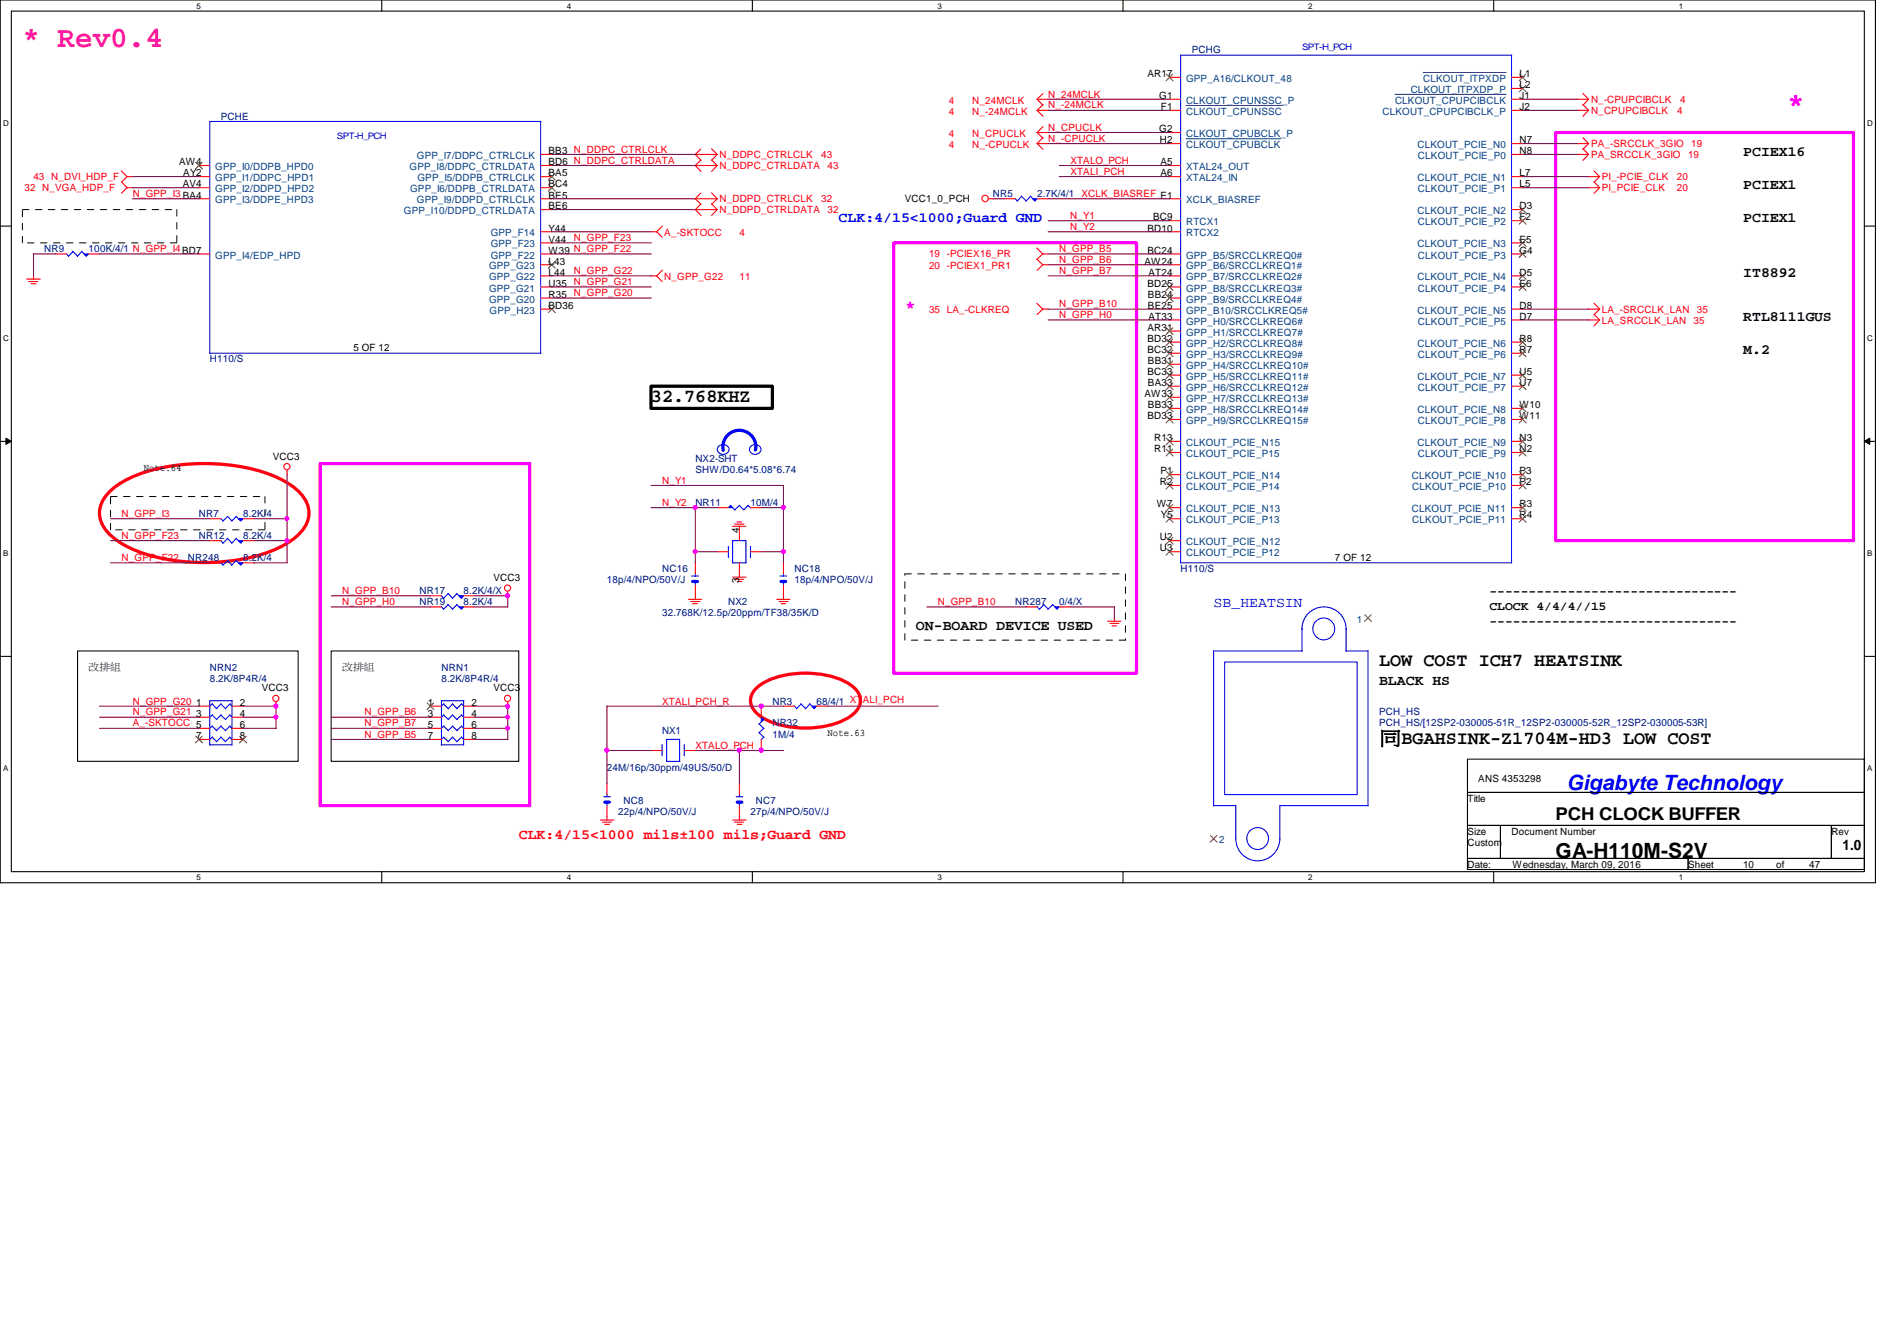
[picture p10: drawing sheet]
<svg xmlns="http://www.w3.org/2000/svg" width="297mm" height="210mm" viewBox="0 0 297 210" stroke-linecap="round" stroke-linejoin="round" font-family="sans-serif">
<path d="M0 0h293.7v138.2h-293.7zM1.8 1.7h290.1v134.7h-290.1z" fill="none" stroke="#000" stroke-width=".17"/>
<g fill="#fff">
<path d="M30.8 .2h.7v1.4h-.7z"/>
<path d="M30.8 136.7h.7v1.3h-.7z"/>
</g>
<path d="M59.8 0v1.7M59.8 136.4v1.8" fill="none" stroke="#000" stroke-width=".17"/>
<g fill="#fff">
<path d="M88.8 .2h.6v1.4h-.6z"/>
<path d="M88.8 136.7h.6v1.3h-.6z"/>
</g>
<path d="M117.8 0v1.7M117.8 136.4v1.8" fill="none" stroke="#000" stroke-width=".17"/>
<g fill="#fff">
<path d="M146.8 .2h.7v1.4h-.7z"/>
<path d="M146.8 136.7h.7v1.3h-.7z"/>
</g>
<path d="M175.8 0v1.7M175.8 136.4v1.8" fill="none" stroke="#000" stroke-width=".17"/>
<g fill="#fff">
<path d="M204.8 .2h.7v1.4h-.7z"/>
<path d="M204.8 136.7h.7v1.3h-.7z"/>
</g>
<path d="M233.9 0v1.7M233.9 136.4v1.8" fill="none" stroke="#000" stroke-width=".17"/>
<g fill="#fff">
<path d="M262.9 .2h.7v1.4h-.7z"/>
<path d="M262.9 136.7h.7v1.3h-.7z"/>
<path d="M.5 18.5h.9v1.4h-.9z"/>
<path d="M292.4 18.5h.9v1.4h-.9z"/>
<path d="M.5 52.2h.9v1.4h-.9z"/>
<path d="M292.4 52.2h.9v1.4h-.9z"/>
</g>
<path d="M0 35.4h1.8M291.9 35.4h1.8" fill="none" stroke="#000" stroke-width=".17"/>
<g fill="#fff">
<path d="M.5 85.9h.8v1.4h-.8z"/>
<path d="M292.4 85.9h.8v1.4h-.8z"/>
</g>
<path d="M0 69.1h1.8M291.9 69.1h1.8" fill="none" stroke="#000" stroke-width=".17"/>
<path d="M.9 68.6l.9 .5-.9 .5zM291.9 69.1l.9-.5v1z" fill="#000"/>
<path d="M.9 68.6l.9 .5-.9 .5zM291.9 69.1l.9-.5v1z" fill="none" stroke="#000" stroke-width=".16"/>
<g fill="#fff">
<path d="M.5 119.5h.8v1.4h-.8z"/>
<path d="M292.4 119.5h.8v1.4h-.8z"/>
</g>
<path d="M0 102.7h1.8M12.1 101.9h34.6v17.3h-34.6zM51.9 101.9h29.3v17.3h-29.3zM229.8 118.8h62.1v5.2h-62.1zM291.9 102.7h1.8M229.8 124h62.1v5.2h-62.1zM229.8 129.2h5.1v5.2h-5.1zM229.8 134.4h34.5v1.7h-34.5zM234.9 129.2h51.9v5.2h-51.9zM264.3 134.4h27.6v1.7h-27.6zM286.8 129.2h5.1v5.2h-5.1z" fill="none" stroke="#000" stroke-width=".17"/>
<path d="M101.9 60.5h19v3.4h-19z" fill="none" stroke="#000" stroke-width=".51"/>
<path d="M3.5 32.8h24.2M3.5 38v-5.2M27.7 32.8v5.2M27.7 38h-24.2M17.3 77.7h24.2M41.5 77.7v5.2M17.3 82.9v-5.2M41.5 82.9h-24.2M141.7 89.8h34.5M176.2 89.8v10.4M141.7 100.2v-10.4M176.2 100.2h-34.5" fill="none" stroke="#000" stroke-width=".16" stroke-dasharray="1 1 1 1 1 1 1 1"/>
<path d="M140 38h38v67.4h-38zM243.6 20.7h46.6v63.9h-46.6zM50.1 72.6h32.9v53.5h-32.9z" fill="none" stroke="#f0f" stroke-width=".51"/>
<path d="M17.2 76.9a16.2 16.2 0 0 1 7.5-3.6 32.4 32.4 0 0 1 17.5 .9 10.2 10.2 0 0 1 5.7 4.3 4.3 4.3 0 0 1-1.2 5.2 17.4 17.4 0 0 1-9.2 3.9 30.7 30.7 0 0 1-17.1-1.8 7.8 7.8 0 0 1-4.7-4.6 4.4 4.4 0 0 1 1.5-4.3zM118.3 107.8a11.2 11.2 0 0 1 7.8-2.4 11.3 11.3 0 0 1 7.8 2.4 2.43 2.43 0 0 1 0 3.7 11.3 11.3 0 0 1-7.8 2.5 11.1 11.1 0 0 1-7.8-2.5 2.45 2.45 0 0 1 0-3.7z" fill="none" stroke="#f00" stroke-width=".51"/>
<g fill="none" stroke="#f00" stroke-width=".17">
<path d="M162.4 15.5h1.8M162.4 15.5l.9 1M162.4 17.3h1.8M162.4 17.3l.9 .9M163.3 14.6l-.9 .9M163.3 16.4l-.9 .9M163.3 19.8l-.9 .9M183.1 15.5h1.8M183.1 17.3h1.8M183.1 12.1h1.8M236.7 15.5h1.7M236.7 17.3h1.7"/>
<path d="M236.7 12.1h1.7M236.7 13.8h1.7M247 15.5h1.7M247 17.3h1.7M247.9 16.4l.8 .9M247.9 14.6l.8 .9M248.7 17.3l-.8 .9M248.7 15.5l-.8 1M19 28.4l.9 1M19 26.8l.9 .8M19.9 27.6h.9M19.9 29.4h.9"/>
<path d="M19.9 29.3l-.9 .9M19.9 27.6l-.9 .9M101.9 36.3h1M102.8 36.2l.9 .9M103.7 35.4l-.9 .9M109.7 30.2l-.9 1M109.7 32l-.9 .9M109.7 23.3l-.9 .9M109.7 25.1l-.9 .9M111.4 30.2l.9 .9M111.4 31.9l.9 .9M111.4 23.3l.9 .9"/>
<path d="M111.4 25l.9 .9M112.3 24.2h-3.4l.9 .9M112.3 31.1h-3.4l.9 .9M112.3 31.1l-.9 .9M112.3 32.8h-3.4l.9 .9M112.3 32.8l-.9 .9M112.3 24.2l-.9 .9M112.3 25.9h-3.4l.9 .9M112.3 25.9l-.9 .9M154.8 31.1h.7M162.3 38.8l1 1M162.4 22.5h1.8"/>
<path d="M162.4 22.5l.9 .9M162.4 20.7h1.8M162.4 20.7l.9 .9M163.2 39.8h.9M163.3 39.7l-.9 .9M163.3 21.5l-.9 1M183.1 22.5h1.8M183.1 36.3h1.8M183.1 39.8h1.8M183.1 20.7h1.8M183.1 27.6h1.8M183.1 31.1h1.8"/>
<path d="M183.1 25.9h1.8M183.1 34.5h1.8M236.7 22.5h1.7M236.7 24.2h1.7M236.7 39.8h1.7M236.7 27.6h1.7M236.7 29.4h1.7M236.7 32.8h1.7M236.7 34.5h1.7M236.7 38h1.7M247 22.5h1.7M247 24.2h1.7"/>
<path d="M247.9 21.5l.8 1M247.9 23.3l.8 .9M248.7 27.6h1.8M248.7 29.4h1.8M248.7 22.5l-.8 .9M248.7 24.2l-.8 .9M249.6 26.8l.9 .8M249.6 28.4l.9 1M250.5 27.6l-.9 .9M250.5 29.4l-.9 .9M4.2 43.7h2.1M4.5 44.1h1.4"/>
<path d="M4.9 44.4h.7M5.2 43.2v.5M101.9 43.2h1M102.8 43.1l.9 1M103.7 42.3l-.9 .9M162.3 47.5l1 .9M162.3 40.6l1 .8M163.2 48.4h.9M163.2 41.4h.9M163.3 48.3l-.9 .9M163.3 41.4l-.9 .9M183.1 50.1h1.8"/>
<path d="M183.1 48.4h1.8M183.1 41.4h1.8M183.1 43.2h1.8M183.1 44.9h1.8M183.1 46.7h1.8M183.1 51.8h1.8M183.1 53.6h1.8M183.1 55.3h1.8M183.1 57h1.8M183.1 58.7h1.8M236.7 50.1h1.7M236.7 48.4h1.7"/>
<path d="M236.7 43.2h1.7M236.7 44.9h1.7M236.7 53.6h1.7M236.7 55.3h1.7M236.7 58.7h1.7M248.7 50.1h1.8M248.7 48.4h1.8M249.6 49.2l.9 .9M249.6 47.5l.9 .9M250.5 50.1l-.9 .9M250.5 48.4l-.9 .9M45 73.6v.7"/>
<path d="M183.1 60.5h1.8M183.1 62.2h1.8M183.1 63.9h1.8M183.1 65.7h1.8M183.1 69.1h1.8M183.1 70.8h1.8M183.1 74.3h1.8M183.1 76h1.8M183.1 79.5h1.8M236.7 60.5h1.7M236.7 63.9h1.7M236.7 65.7h1.7"/>
<path d="M236.7 69.1h1.7M236.7 70.8h1.7M236.7 74.3h1.7M236.7 76h1.7M236.7 79.5h1.7M79.5 92.6v.7M107.8 93.8h2.1M108.2 94.1h1.4M108.5 94.5h.7M108.9 93.3v.6M114.7 82.4h2.1M114.7 90.3h2.1"/>
<path d="M115 90.7h1.5M115.1 82h1.4M115.4 81.7h.7M115.4 91h.8M115.8 82.3v.6M115.8 89.8v.6M121.6 93.8h2.1M122 94.1h1.4M122.3 94.5h.7M122.7 93.3v.6M173.4 97.2h2.1M173.8 97.6h1.4"/>
<path d="M174.1 98h.7M174.5 96.7v.6M183.1 81.2h1.8M183.1 84.6h1.8M183.1 86.4h1.8M236.7 81.2h1.7M43.2 109.9v.7M79.5 109.9v.7M94 128.4h2.1M94.3 128.7h1.5M94.7 129h.7M95 127.8v.6"/>
<path d="M114.7 128.4h2.1M115 128.7h1.5M115.4 129h.8M115.8 122.6v1.8M115.8 126.1v2.3"/>
<circle cx="154.3" cy="31.1" r=".51"/>
<circle cx="44.9" cy="73" r=".49"/>
<circle cx="79.5" cy="92" r=".49"/>
<circle cx="43.2" cy="109.3" r=".49"/>
<circle cx="79.5" cy="109.3" r=".49"/>
</g>
<path d="M236.7 8.6v79.5M236.7 8.6h-51.8v79.5M184.9 88.1h51.8" fill="none" stroke="#00f" stroke-width=".16"/>
<path d="M185.7 16.5h15.1M218.4 14.8h17.4M222.8 11.3h13M185.7 21.7h14.8" fill="none" stroke="#004080" stroke-width=".16"/>
<g fill="none" stroke="#804000" stroke-width=".16">
<path d="M182.6 11.6l1.1 1.1M183.6 11.6l-1 1.1M237.9 11.6l1.1 1.1M237.9 13.3l1.1 1.1M238.9 11.6l-1 1.1M238.9 13.3l-1 1.1M237.9 32.3l1.1 1.1M237.9 34l1.1 1.1M237.9 37.5l1.1 1.1M237.9 39.2l1.1 1.1M238.9 32.3l-1 1.1M238.9 34l-1 1.1"/>
<path d="M238.9 37.5l-1 1.1M238.9 39.2l-1 1.1M182.6 44.4l1.1 1.1M182.6 46.1l1.1 1.1M182.6 51.3l1.1 1.1M182.6 53l1.1 1.1M182.6 54.8l1.1 1M182.6 56.5l1.1 1.1M182.6 58.2l1.1 1.1M182.6 59.9l1.1 1.1M183.6 44.4l-1 1.1M183.6 46.1l-1 1.1"/>
<path d="M183.6 51.3l-1 1.1M183.6 53l-1 1.1M183.6 54.8l-1 1M183.6 56.5l-1 1.1M183.6 58.2l-1 1.1M183.6 59.9l-1 1.1M237.9 42.7l1.1 1M237.9 44.4l1.1 1.1M237.9 53l1.1 1.1M237.9 54.8l1.1 1M237.9 58.2l1.1 1.1M237.9 59.9l1.1 1.1"/>
<path d="M238.9 42.7l-1 1M238.9 44.4l-1 1.1M238.9 53l-1 1.1M238.9 54.8l-1 1M238.9 58.2l-1 1.1M238.9 59.9l-1 1.1M182.6 61.7l1.1 1M182.6 63.4l1.1 1.1M182.6 65.2l1.1 1M182.6 68.6l1.1 1M182.6 70.3l1.1 1.1M182.6 73.8l1.1 1"/>
<path d="M182.6 75.5l1.1 1M182.6 79l1.1 1M183.6 61.7l-1 1M183.6 63.4l-1 1.1M183.6 65.2l-1 1M183.6 68.6l-1 1M183.6 70.3l-1 1.1M183.6 73.8l-1 1M183.6 75.5l-1 1M183.6 79l-1 1M237.9 63.4l1.1 1.1M237.9 65.2l1.1 1"/>
<path d="M237.9 68.6l1.1 1M237.9 70.3l1.1 1.1M237.9 73.8l1.1 1M237.9 75.5l1.1 1M237.9 79l1.1 1M238.9 63.4l-1 1.1M238.9 65.2l-1 1M238.9 68.6l-1 1M238.9 70.3l-1 1.1M238.9 73.8l-1 1M238.9 75.5l-1 1M238.9 79l-1 1"/>
<path d="M182.6 80.7l1.1 1M182.6 84.1l1.1 1.1M182.6 85.9l1.1 1M183.6 80.7l-1 1M183.6 84.1l-1 1.1M183.6 85.9l-1 1M237.9 80.7l1.1 1M238.9 80.7l-1 1"/>
</g>
<path d="M118.9 113.3l.7 .7M118.9 114.7l.7 .7M119.6 114l-.8 .7M119.6 115.4l-.4 .4M115.3 124.7h1M115.8 124.3v.4M115.8 125.5v.6" fill="none" stroke="#00f" stroke-width=".17"/>
<path d="M115.4 125.6h.8" fill="none" stroke="#00f" stroke-width=".51"/>
<path d="M119.2 112.3l.4 .3-.4 .4z" fill-rule="evenodd" fill="#00f"/>
<path d="M34.5 81.2l.4 .3M35.6 80.8l.7 .7M35.6 80.9l-.7 .7M37 80.9l-.7 .7M119.2 112.3l.4 .3-.4 .4zM119.6 112.6l-.8 .8" fill="none" stroke="#00f" stroke-width=".17"/>
<path d="M119.2 110.5v1.8M119.2 115.7v1.8" fill="none" stroke="#f00" stroke-width=".17"/>
<path d="M37.3 81.2h.8l-.4 .3z" fill-rule="evenodd" fill="#00f"/>
<g fill="none" stroke="#00f" stroke-width=".17">
<path d="M112.6 69.8a.91 .91 0 0 1 1-.1 .91 .91 0 0 1 .5 .9 .91 .91 0 0 1-1.1 .5 .91 .91 0 0 1-.6-1zM117.6 69.8a.89 .89 0 0 1 1-.1 .89 .89 0 0 1 .5 .9 .89 .89 0 0 1-1.1 .5 .89 .89 0 0 1-.6-1zM37 80.8l.7 .7M37.3 81.2h.8l-.4 .3zM69.1 95l.4 .3M70.1 94.6l.8 .7M70.2 94.7l-.8 .7M71.5 94.7l-.7 .7M114 85.5v1.8M114.7 84.6h2.1M114.7 84.6v3.5M114.7 88.1h2.1"/>
<path d="M116.8 84.6v3.5M117.5 85.5v1.8M32.8 116.6h3.5M33.2 110.2l.7 .8M33.2 111.9l.7 .7M33.2 113.7l.7 .7M33.2 115.4l.7 .7M33.3 110.2l-.5 .3M33.3 111.9l-.5 .4M33.3 113.6l-.5 .4M33.3 115.4l-.5 .3M34.6 110.2l.7 .8"/>
<path d="M34.6 111.9l.7 .7M34.6 113.7l.7 .7M34.6 115.4l.7 .7M34.6 110.2l-.7 .7M34.6 111.9l-.7 .7M34.6 113.6l-.7 .7M34.6 115.4l-.7 .7M36 110.2l.4 .4M36 111.9l.4 .4M36 113.7l.4 .3M36 115.4l.4 .4M36 110.2l-.7 .7"/>
<path d="M36 111.9l-.7 .7M36 113.6l-.7 .7M36 115.4l-.7 .7M36.3 109.7v6.9M36.4 109.7h-3.6v6.9"/>
</g>
<g fill="none" stroke="#f00" stroke-width=".17">
<path d="M32.8 81.2h1.8M38.1 81.2h1.7M112.3 86.4h1.7M115.8 82.9v1.7M115.8 88.1v1.7M117.5 86.4h1.7M31.2 110.5h1.6M31.2 112.3h1.6M31.2 114h1.6M31.2 115.7h1.6M36.3 110.5h1.8M36.3 112.3h1.8"/>
<path d="M36.3 114h1.8M36.3 115.7h1.8"/>
</g>
<path d="M118.3 70.4a2.58 2.58 0 0 0-2.6-3 2.58 2.58 0 0 0-2.5 3.1" fill="none" stroke="#00f" stroke-width=".51"/>
<path d="M30.6 115.2l1.1 1.1M31.7 115.2l-1.1 1.1M37.5 115.2l1.1 1.1M38.6 115.2l-1.1 1.1" fill="none" stroke="#804000" stroke-width=".16"/>
<path d="M71.9 95h.7l-.3 .3z" fill-rule="evenodd" fill="#00f"/>
<path d="M69.1 93.2l.4 .4M70.1 92.9l.8 .7M70.2 92.9l-.8 .8M71.5 94.6l.8 .7M71.5 92.9l-.7 .8M71.9 95h.7l-.3 .3z" fill="none" stroke="#00f" stroke-width=".17"/>
<path d="M67.4 95h1.7M72.6 95h1.7" fill="none" stroke="#f00" stroke-width=".17"/>
<path d="M71.9 93.3h.7l-.3 .3z" fill-rule="evenodd" fill="#00f"/>
<path d="M71.5 92.9l.8 .7M71.9 93.3h.7l-.3 .3zM162.3 95l.5 .3M163.4 94.6l.7 .7M163.4 94.7l-.7 .7M164.8 94.7l-.7 .7M103.7 116.5v1.8M104.3 115.7h2.1M104.4 115.7v3.5M104.4 119.2h2.1M106.4 115.7v3.5M107.1 116.5v1.8" fill="none" stroke="#00f" stroke-width=".17"/>
<g fill="none" stroke="#f00" stroke-width=".17">
<path d="M31.2 25.9h1.6M31.2 27.6h1.6M31.2 29.4h1.6M31.2 31.1h1.6M31.2 39.8h1.6M84.7 25.9h1.7M84.7 27.6h1.7M84.7 29.4h1.7M84.7 31.1h1.7M84.7 39.8h1.7M84.7 24.2h1.7M84.7 32.8h1.7"/>
<path d="M84.7 36.3h1.7M84.7 38h1.7M84.7 41.4h1.7M84.7 43.2h1.7M84.7 44.9h1.7M84.7 46.7h1.7M84.7 48.4h1.7M67.4 93.3h1.7M72.6 93.3h1.7M101.9 117.5h1.8M107.1 117.5h1.8"/>
</g>
<path d="M84.7 19v36.3M84.7 19h-51.9v36.3M32.8 55.3h51.9" fill="none" stroke="#00f" stroke-width=".16"/>
<path d="M30.6 25.4l1.1 1.1M31.7 25.4l-1.1 1.1M85.9 27.1l1 1.1M85.9 28.9l1 1M86.9 27.1l-1.1 1.1M86.9 28.9l-1.1 1M85.9 40.9l1 1.1M85.9 47.9l1 1M86.9 40.9l-1.1 1.1M86.9 47.9l-1.1 1" fill="none" stroke="#804000" stroke-width=".16"/>
<path d="M165.2 95h.7l-.4 .3z" fill-rule="evenodd" fill="#00f"/>
<g fill="none" stroke="#00f" stroke-width=".17">
<path d="M10.4 39.7l.3 .4M11.4 39.3l.7 .8M11.4 39.4l-.7 .7M12.8 39.4l-.7 .7M164.8 94.6l.7 .7M165.2 95h.7l-.4 .3zM191.8 103.6h20.7v20.8h-20.7zM203.9 101.9v-3.4a3.5 3.5 0 0 1 3.4-3.5 3.5 3.5 0 0 1 3.5 3.5v3.4M203.9 101.9h-13.9v24.3M210.7 101.9h3.5M214.2 101.9v24.2M190 126.1h3.5"/>
<path d="M193.5 131.3a3.5 3.5 0 0 0 3.5 3.4 3.5 3.5 0 0 0 3.4-3.4M193.5 126.1v5.2M214.2 126.1h-13.8v5.2"/>
<circle cx="207.3" cy="98.4" r="1.72"/>
<circle cx="196.9" cy="131.2" r="1.71"/>
</g>
<path d="M160.7 95h1.7M165.9 95h1.7M214.2 96.7h.1M190 131.3h.1" fill="none" stroke="#f00" stroke-width=".17"/>
<path d="M213.7 96.2l1.1 1.1M214.7 96.2l-1 1.1M189.5 130.8l1.1 1M190.5 130.8l-1 1" fill="none" stroke="#804000" stroke-width=".16"/>
<path d="M13.2 39.8h.7l-.4 .3z" fill-rule="evenodd" fill="#00f"/>
<path d="M12.8 39.3l.7 .8M13.2 39.8h.7l-.4 .3zM34.5 84.6l.4 .4M35.6 84.2l.7 .8M35.6 84.3l-.7 .7M37 84.3l-.7 .7" fill="none" stroke="#00f" stroke-width=".17"/>
<path d="M8.7 39.8h1.7M13.9 39.8h1.7" fill="none" stroke="#f00" stroke-width=".17"/>
<path d="M37.3 84.6h.8l-.4 .4z" fill-rule="evenodd" fill="#00f"/>
<path d="M37 84.2l.7 .8M37.3 84.6h.8l-.4 .4zM122.1 90.2h1.1M122.7 89.8v.4M122.7 91v.6M124.4 110.5l.4 .4M125.4 110.2l.7 .7M125.4 110.2l-.7 .8M126.8 110.2l-.7 .8M94.5 124.7h1.1M95 124.3v.4M95 125.5v.6" fill="none" stroke="#00f" stroke-width=".17"/>
<path d="M32.8 84.6h1.8M38.1 84.6h1.7M122.7 88.1v1.7M122.7 91.6v1.7M95 122.6v1.8M95 126.1v1.7" fill="none" stroke="#f00" stroke-width=".17"/>
<path d="M122.3 91h.7M94.7 125.6h.7" fill="none" stroke="#00f" stroke-width=".51"/>
<path d="M127.2 110.5h.6l-.3 .4z" fill-rule="evenodd" fill="#00f"/>
<path d="M115.8 79.1l.7 .7M115.8 79.1l-.7 .7M117.1 79.1l.5 .4M117.2 79.1l-.7 .7M126.8 110.2l.7 .7M127.2 110.5h.6l-.3 .4z" fill="none" stroke="#00f" stroke-width=".17"/>
<path d="M122.7 110.5h1.7M127.8 110.5h1.8" fill="none" stroke="#f00" stroke-width=".17"/>
<path d="M114 79.5l.4-.4 .3 .4z" fill-rule="evenodd" fill="#00f"/>
<g fill="none" stroke="#00f" stroke-width=".17">
<path d="M158.9 31.1l.4 .4M159.9 30.7l.8 .8M160 30.7l-.7 .8M161.4 30.7l-.7 .8M114 79.5l.4-.4 .3 .4zM114.4 79.1l.7 .7M108.3 90.2h1.1M108.9 89.8v.4M108.9 91v.6M69.1 116.6h3.5M69.5 110.2l.7 .8M69.5 111.9l.7 .7"/>
<path d="M69.5 113.7l.7 .7M69.5 115.4l.7 .7M69.5 110.2l-.4 .3M69.5 111.9l-.4 .4M69.5 113.6l-.4 .4M69.5 115.4l-.4 .3M70.9 110.2l.7 .8M70.9 111.9l.7 .7M70.9 113.7l.7 .7M70.9 115.4l.7 .7M70.9 110.2l-.7 .7M70.9 111.9l-.7 .7"/>
<path d="M70.9 113.6l-.7 .7M70.9 115.4l-.7 .7M72.3 110.2l.3 .4M72.3 111.9l.3 .4M72.3 113.7l.3 .3M72.3 115.4l.3 .4M72.3 110.2l-.8 .7M72.3 111.9l-.8 .7M72.3 113.6l-.8 .7M72.3 115.4l-.8 .7M72.6 109.7v6.9M72.6 109.7h-3.5v6.9"/>
</g>
<path d="M112.3 79.5h1.7M117.5 79.5h1.7M108.9 88.1v1.7M108.9 91.6v1.7M67.4 110.5h1.7M67.4 112.3h1.7M67.4 114h1.7M67.4 115.7h1.7M72.6 110.5h1.7M72.6 112.3h1.7M72.6 114h1.7M72.6 115.7h1.7" fill="none" stroke="#f00" stroke-width=".17"/>
<path d="M108.5 91h.7" fill="none" stroke="#00f" stroke-width=".51"/>
<path d="M66.9 110l1 1.1M67.9 110l-1.1 1.1" fill="none" stroke="#804000" stroke-width=".16"/>
<path d="M161.7 31.1h.7l-.4 .4z" fill-rule="evenodd" fill="#00f"/>
<path d="M161.3 30.7l.7 .8M161.7 31.1h.7l-.4 .4zM34.5 88.1l.4 .3M35.6 87.7l.7 .7M35.6 87.8l-.7 .7M37 87.8l-.7 .7" fill="none" stroke="#00f" stroke-width=".17"/>
<path d="M157.2 31.1h1.8M162.4 31.1h1.7" fill="none" stroke="#f00" stroke-width=".17"/>
<path d="M37.3 88.1h.8l-.4 .3z" fill-rule="evenodd" fill="#00f"/>
<path d="M37 87.7l.7 .7M37.3 88.1h.8l-.4 .3z" fill="none" stroke="#00f" stroke-width=".17"/>
<path d="M32.8 88.1h1.8M38.1 88.1h1.7" fill="none" stroke="#f00" stroke-width=".17"/>
<g fill="none" stroke="#800040" stroke-width=".17">
<path d="M164.1 15.5h19M164.1 17.3h19M238.4 15.5h8.7M238.4 17.3h8.7M5.2 39.8h3.5M5.2 39.8v3.4M15.6 39.8h15.6M20.7 31.1h10.5M20.7 29.4h10.5M20.8 27.6h10.4M86.4 31.1h22.5M86.4 32.8h22.5"/>
<path d="M86.4 25.9h22.5M86.4 24.2h22.5M86.4 39.8h15.6M86.4 36.3h15.6M86.4 38h15.6M155.5 31.1h1.8M164.1 22.5h19M164.1 20.7h19M164.1 31.1h19.1M164.1 39.8h19.1M164.1 34.5h19.1M164.1 36.3h19.1"/>
<path d="M165.9 27.6h17.3M165.9 25.9h17.3M238.4 27.6h10.4M238.4 24.2h8.7M238.4 22.5h8.7M238.4 29.4h10.4M86.4 43.2h15.6M86.4 46.7h15.6M86.4 44.9h15.6M164.1 50.1h19.1M164.1 48.4h19.1M164.1 41.4h19.1"/>
<path d="M164.1 43.2h19.1M238.4 50.1h10.4M238.4 48.4h10.4M45 74.3v13.8h-5.3M101.9 76h20.8M101.9 79.5h10.4M108.9 79.5v8.6M119.2 79.5h3.5M122.7 76v12.1M17.3 81.2h15.6M17.3 84.6h15.6M17.3 88.1h15.6"/>
<path d="M39.8 81.2h5.2M39.8 84.6h5.2M51.9 93.3h15.5M51.9 95h15.5M74.3 93.3h5.2M74.3 95h5.2M79.5 93.3v1.7M108.9 86.4h3.4M119.2 86.4h3.5M145.1 95h15.6M167.6 95h6.9M174.5 95v1.8"/>
<path d="M15.6 110.5h15.6M15.6 112.3h15.6M15.6 114h15.6M38.1 110.5h5.2M38.1 112.3h5.2M38.1 114h5.2M43.2 110.5v3.5M51.9 112.3h15.5M51.9 114h15.5M51.9 115.7h15.5M74.3 110.5h5.2M74.3 112.3h5.2"/>
<path d="M74.3 114h5.2M74.3 115.7h5.2M79.5 110.5v5.3M95 117.5h7M108.9 117.5h13.8M115.8 117.5v5.2M122.7 110.5h-27.7v12.2M129.6 110.5h17.3"/>
</g>
<circle cx="108.8" cy="79.4" r=".33" fill="#f0f"/>
<circle cx="108.8" cy="79.4" r=".33" fill="none" stroke="#f0f" stroke-width=".17"/>
<circle cx="108.8" cy="86.3" r=".33" fill="#f0f"/>
<circle cx="108.8" cy="86.3" r=".33" fill="none" stroke="#f0f" stroke-width=".17"/>
<circle cx="122.7" cy="79.4" r=".32" fill="#f0f"/>
<circle cx="122.7" cy="79.4" r=".32" fill="none" stroke="#f0f" stroke-width=".17"/>
<circle cx="44.9" cy="84.6" r=".33" fill="#f0f"/>
<circle cx="44.9" cy="84.6" r=".33" fill="none" stroke="#f0f" stroke-width=".17"/>
<circle cx="79.5" cy="93.3" r=".33" fill="#f0f"/>
<circle cx="79.5" cy="93.3" r=".33" fill="none" stroke="#f0f" stroke-width=".17"/>
<circle cx="122.7" cy="86.3" r=".32" fill="#f0f"/>
<circle cx="122.7" cy="86.3" r=".32" fill="none" stroke="#f0f" stroke-width=".17"/>
<circle cx="43.2" cy="110.5" r=".33" fill="#f0f"/>
<circle cx="43.2" cy="110.5" r=".33" fill="none" stroke="#f0f" stroke-width=".17"/>
<circle cx="43.2" cy="112.2" r=".32" fill="#f0f"/>
<circle cx="43.2" cy="112.2" r=".32" fill="none" stroke="#f0f" stroke-width=".17"/>
<circle cx="79.5" cy="114" r=".32" fill="#f0f"/>
<circle cx="79.5" cy="114" r=".32" fill="none" stroke="#f0f" stroke-width=".17"/>
<circle cx="79.5" cy="110.5" r=".33" fill="#f0f"/>
<circle cx="79.5" cy="110.5" r=".33" fill="none" stroke="#f0f" stroke-width=".17"/>
<circle cx="79.5" cy="112.2" r=".32" fill="#f0f"/>
<circle cx="79.5" cy="112.2" r=".32" fill="none" stroke="#f0f" stroke-width=".17"/>
<circle cx="44.9" cy="81.2" r=".32" fill="#f0f"/>
<circle cx="44.9" cy="81.2" r=".32" fill="none" stroke="#f0f" stroke-width=".17"/>
<circle cx="115.7" cy="117.4" r=".33" fill="#f0f"/>
<circle cx="115.7" cy="117.4" r=".33" fill="none" stroke="#f0f" stroke-width=".17"/>
<circle cx="95" cy="117.4" r=".33" fill="#f0f"/>
<circle cx="95" cy="117.4" r=".33" fill="none" stroke="#f0f" stroke-width=".17"/>
<circle cx="119.2" cy="117.4" r=".34" fill="#f0f"/>
<circle cx="119.2" cy="117.4" r=".34" fill="none" stroke="#f0f" stroke-width=".17"/>
<circle cx="119.2" cy="110.5" r=".34" fill="#f0f"/>
<circle cx="119.2" cy="110.5" r=".34" fill="none" stroke="#f0f" stroke-width=".17"/>
<text font-size="4.7" fill="#ff0080" x="3.5" y="7.3">* Rev0.4</text>
<text font-size="4.7" fill="#f0f" x="279.9" y="17.7">*</text>
<text font-size="3.3" fill="#00f" x="245.3" y="123.6">Gigabyte Technology</text>
<text font-size="3.3" x="243.6" y="134.4">GA-H110M-S2V</text>
<text font-size="2.9" fill="#f0f" x="141.7" y="49.1">*</text>
<g font-size="2.9">
<text x="101.9" y="62.9">32.768KHZ</text>
<text x="215.9" y="104.3">LOW COST ICH7 HEATSINK</text>
<text x="216" y="116.5">同BGAHSINK-Z1704M-HD3 LOW COST</text>
</g>
<text font-size="2.8" x="243.6" y="128.3">PCH CLOCK BUFFER</text>
<g font-size="2.2">
<text x="273" y="24.3">PCIEX16</text>
<text x="273" y="29.5">PCIEX1</text>
<text x="273" y="34.7">PCIEX1</text>
<text x="273" y="43.3">IT8892</text>
<text x="273" y="50.2">RTL8111GUS</text>
<text x="273" y="55.4">M.2</text>
<text x="143.4" y="98.6">ON-BOARD DEVICE USED</text>
<text x="215.9" y="107.2">BLACK HS</text>
<text x="288.5" y="133">1.0</text>
</g>
<g font-size="2.2" fill="#00f">
<text x="131.3" y="34.7">CLK:4/15&lt;1000;Guard GND</text>
<text x="190" y="95.1">SB_HEATSIN</text>
</g>
<text font-size="2.2" fill="#f00" x="81.2" y="131.4">CLK:4/15&lt;1000 mils±100 mils;Guard GND</text>
<g font-size="1.9">
<text x="233.2" y="95.5">CLOCK 4/4/4//15</text>
<text x="233.2" y="93.2">--------------------------------</text>
<text x="233.2" y="97.8">--------------------------------</text>
</g>
<g font-size="1.6" fill="#000080">
<text x="186.6" y="8.3">PCHG</text>
<text x="34.6" y="18.7">PCHE</text>
<text x="155.5" y="30.8">NR5</text>
<text x="162.4" y="30.8">2.7K/4/1 XCLK_BIASREF E1</text>
<text x="6.9" y="39.5">NR9</text>
<text x="13.9" y="39.5">100K/4/1 N_GPP_I4BD7</text>
<text x="32.8" y="56.7">H110/S</text>
<text x="108.9" y="72.3">NX2-SHT</text>
<text x="108.9" y="74">SHW/D0.64*5.08*6.74</text>
<text x="31.2" y="80.9">NR7</text>
<text x="38.1" y="80.9">8.2K/4</text>
<text x="108.9" y="79.2">NR11</text>
<text x="117.5" y="79.2">10M/4</text>
<text x="29.4" y="87.8">NR248</text>
<text x="31.2" y="84.4">NR12</text>
<text x="38.1" y="87.8">8.2K/4</text>
<text x="38.1" y="84.4">8.2K/4</text>
<text x="103.7" y="89.5">NC16</text>
<text x="124.4" y="89.5">NC18</text>
<text x="184.9" y="89.5">H110/S</text>
<text x="65.7" y="94.7">NR19</text>
<text x="65.7" y="93">NR17</text>
<text x="72.6" y="94.7">8.2K/4</text>
<text x="72.6" y="93">8.2K/4/X</text>
<text x="95" y="91.3">18p/4/NPO/50V/J</text>
<text x="114" y="94.7">NX2</text>
<text x="124.4" y="91.3">18p/4/NPO/50V/J</text>
<text x="159" y="94.7">NR287</text>
<text x="165.9" y="94.7">0/4/X</text>
<text x="103.7" y="96.4">32.768K/12.5p/20ppm/TF38/35K/D</text>
<text x="32.8" y="106.8">8.2K/8P4R/4</text>
<text x="32.8" y="105.1">NRN2</text>
<text x="69.1" y="105.1">NRN1</text>
<text x="69.1" y="106.8">8.2K/8P4R/4</text>
<text x="120.9" y="113.7">NR32</text>
<text x="120.9" y="110.3">NR3</text>
<text x="127.8" y="110.3">68/4/1 XTALI_PCH</text>
<text x="215.9" y="113.7">PCH_HS/[12SP2-030005-51R_12SP2-030005-52R_12SP2-030005-53R]</text>
<text x="215.9" y="112">PCH_HS</text>
<text x="103.7" y="114.9">NX1</text>
<text x="120.9" y="115.4">1M/4</text>
<text x="95" y="120.6">24M/16p/30ppm/49US/50/D</text>
<text x="97.6" y="125.8">NC8</text>
<text x="118.4" y="125.8">NC7</text>
<text x="96.8" y="127.6">22p/4/NPO/50V/J</text>
<text x="117.5" y="127.6">27p/4/NPO/50V/J</text>
</g>
<g font-size="1.6" fill="#f00">
<text x="148.6" y="16.3">4</text>
<text x="152.2" y="16.3">N_24MCLK</text>
<text x="164.1" y="15.3">N_24MCLK</text>
<text x="164.1" y="17">N_-24MCLK</text>
<text x="249.1" y="17.9">N_CPUPCIBCLK</text>
<text x="249.1" y="16.1">N_-CPUPCIBCLK</text>
<text x="262.6" y="17.9">4</text>
<text x="263.1" y="16.1">4</text>
<text x="148.6" y="18">4</text>
<text x="148.6" y="23.2">4</text>
<text x="148.6" y="21.5">4</text>
<text x="152.2" y="18">N_-24MCLK</text>
<text x="152.2" y="23.2">N_-CPUCLK</text>
<text x="152.2" y="21.5">N_CPUCLK</text>
<text x="164.1" y="22.2">N_-CPUCLK</text>
<text x="164.1" y="20.4">N_CPUCLK</text>
<text x="249.1" y="23">PA_-SRCCLK_3GIO</text>
<text x="264.8" y="23">19</text>
<text x="3.8" y="29.9">32 N_VGA_HDP_F</text>
<text x="5.2" y="28.2">43 N_DVI_HDP_F</text>
<text x="112.6" y="24.8">N_DDPC_CTRLCLK</text>
<text x="112.6" y="26.5">N_DDPC_CTRLDATA</text>
<text x="128.6" y="24.8">43</text>
<text x="129.6" y="26.5">43</text>
<text x="167.6" y="27.3">XTALI_PCH</text>
<text x="167.6" y="25.6">XTALO_PCH</text>
<text x="249.1" y="24.8">PA_SRCCLK_3GIO</text>
<text x="250.8" y="28.2">PI_-PCIE_CLK</text>
<text x="250.8" y="29.9">PI_PCIE_CLK</text>
<text x="262.6" y="28.2">20</text>
<text x="262.6" y="29.9">20</text>
<text x="264.3" y="24.8">19</text>
<text x="20.8" y="30.8">N_GPP_I3 BA4</text>
<text x="112.6" y="31.7">N_DDPD_CTRLCLK</text>
<text x="112.6" y="33.4">N_DDPD_CTRLDATA</text>
<text x="128.6" y="31.7">32</text>
<text x="129.6" y="33.4">32</text>
<text x="167.6" y="34.2">N_Y1</text>
<text x="167.6" y="36">N_Y2</text>
<text x="89.9" y="37.7">N_GPP_F23</text>
<text x="104" y="36.9">A_-SKTOCC</text>
<text x="115.8" y="36.9">4</text>
<text x="145.5" y="40.3">19 -PCIEX16_PR</text>
<text x="165.9" y="39.5">N_GPP_B5</text>
<text x="165.9" y="41.2">N_GPP_B6</text>
<text x="89.9" y="42.9">N_GPP_G22</text>
<text x="104" y="43.8">N_GPP_G22</text>
<text x="115.8" y="43.8">11</text>
<text x="145.5" y="42">20 -PCIEX1_PR1</text>
<text x="165.9" y="42.9">N_GPP_B7</text>
<text x="145.5" y="48.9">35 LA_-CLKREQ</text>
<text x="165.9" y="48.1">N_GPP_B10</text>
<text x="165.9" y="49.8">N_GPP_H0</text>
<text x="250.8" y="50.7">LA_SRCCLK_LAN</text>
<text x="250.8" y="48.9">LA_-SRCCLK_LAN</text>
<text x="265.2" y="50.7">35</text>
<text x="265.7" y="48.9">35</text>
<text x="103.7" y="75.7">N_Y1</text>
<text x="19" y="80.9">N_GPP_I3</text>
<text x="103.7" y="79.2">N_Y2</text>
<text x="19" y="84.4">N_GPP_F23</text>
<text x="19.1" y="87.8">N_GPP_F22</text>
<text x="53.6" y="93">N_GPP_B10</text>
<text x="53.6" y="94.7">N_GPP_H0</text>
<text x="146.9" y="94.7">N_GPP_B10</text>
<text x="20.8" y="110.3">N_GPP_G20</text>
<text x="20.8" y="112">N_GPP_G21</text>
<text x="20.8" y="113.7">A_-SKTOCC 5</text>
<text x="57.1" y="113.7">N_GPP_B7</text>
<text x="57.1" y="112">N_GPP_B6</text>
<text x="103.7" y="110.3">XTALI_PCH_R</text>
<text x="57.1" y="115.4">N_GPP_B5</text>
<text x="108.9" y="117.2">XTALO_PCH</text>
</g>
<g font-size="1.6">
<text x="179.7" y="12.1">AR17</text>
<text x="181.5" y="15.5">G1</text>
<text x="181.8" y="17.2">F1</text>
<text x="237.9" y="12.1">L1</text>
<text x="237.9" y="13.8">L2</text>
<text x="237.9" y="15.5">J1</text>
<text x="237.9" y="17.2">J2</text>
<text x="181.5" y="20.7">G2</text>
<text x="181.6" y="22.4">H2</text>
<text x="237.9" y="22.4">N7</text>
<text x="28.1" y="25.9">AW4</text>
<text x="28.6" y="29.3">AV4</text>
<text x="28.7" y="27.6">AY2</text>
<text x="85.9" y="24.1">BB3 N_DDPC_CTRLCLK</text>
<text x="85.9" y="25.9">BD6 N_DDPC_CTRLDATA</text>
<text x="85.9" y="27.6">BA5</text>
<text x="85.9" y="29.3">BC4</text>
<text x="181.7" y="25.9">A5</text>
<text x="181.7" y="27.6">A6</text>
<text x="237.9" y="24.1">N8</text>
<text x="237.9" y="27.6">L7</text>
<text x="237.9" y="29.3">L5</text>
<text x="85.9" y="31.1">BE5</text>
<text x="85.9" y="32.8">BE6</text>
<text x="141.7" y="31.7">VCC1_0_PCH</text>
<text x="180.5" y="34.5">BC9</text>
<text x="237.9" y="32.8">D3</text>
<text x="237.9" y="34.5">F2</text>
<text x="85.9" y="36.2">Y44</text>
<text x="85.9" y="38">V44</text>
<text x="85.9" y="39.7">W39 N_GPP_F22</text>
<text x="85.9" y="41.4">L43</text>
<text x="179.2" y="41.4">AW24</text>
<text x="179.7" y="36.2">BD10</text>
<text x="179.7" y="39.7">BC24</text>
<text x="237.9" y="38">E5</text>
<text x="237.9" y="39.7">G4</text>
<text x="85.9" y="43.1">L44</text>
<text x="85.9" y="44.9">U35 N_GPP_G21</text>
<text x="85.9" y="46.6">R35 N_GPP_G20</text>
<text x="179.7" y="44.9">BD25</text>
<text x="179.7" y="46.6">BB24</text>
<text x="179.8" y="43.1">AT24</text>
<text x="237.9" y="43.1">D5</text>
<text x="237.9" y="44.9">E6</text>
<text x="85.9" y="48.3">BD36</text>
<text x="179.7" y="51.8">AR31</text>
<text x="179.7" y="53.5">BD32</text>
<text x="179.7" y="48.3">BE25</text>
<text x="179.8" y="50">AT33</text>
<text x="237.9" y="48.3">D8</text>
<text x="237.9" y="50">D7</text>
<text x="237.9" y="53.5">R8</text>
<text x="55.3" y="55">5 OF 12</text>
<text x="179.7" y="55.2">BC32</text>
<text x="179.7" y="58.7">BC33</text>
<text x="179.7" y="57">BB31</text>
<text x="237.9" y="55.2">R7</text>
<text x="237.9" y="58.7">U5</text>
<text x="179.2" y="62.1">AW33</text>
<text x="179.7" y="65.6">BD33</text>
<text x="179.7" y="60.4">BA33</text>
<text x="179.7" y="63.9">BB33</text>
<text x="237.9" y="60.4">U7</text>
<text x="237.9" y="63.9">W10</text>
<text x="237.9" y="65.6">W11</text>
<text x="42.7" y="71.9">VCC3</text>
<text x="180.7" y="69">R13</text>
<text x="180.7" y="70.8">R11</text>
<text x="237.9" y="69">N3</text>
<text x="237.9" y="70.8">N2</text>
<text x="22.5" y="73.8">Note.64</text>
<text x="181.6" y="75.9">R2</text>
<text x="181.7" y="74.3">P1</text>
<text x="237.9" y="74.3">P3</text>
<text x="237.9" y="75.9">P2</text>
<text x="115.7" y="83.4" transform="rotate(-90 115.7 83.4)">4</text>
<text x="181.1" y="79.4">W7</text>
<text x="181.8" y="81.2">Y5</text>
<text x="237.9" y="79.4">R3</text>
<text x="237.9" y="81.2">R4</text>
<text x="181.6" y="84.6">U2</text>
<text x="181.6" y="86.3">U3</text>
<text x="209" y="87.8">7 OF 12</text>
<text x="77.3" y="90.9">VCC3</text>
<text x="115.7" y="91.2" transform="rotate(-90 115.7 91.2)">3</text>
<text x="13.9" y="104.9">請改組</text>
<text x="53.6" y="104.9">請改組</text>
<text x="30.7" y="110.5">1</text>
<text x="30.7" y="112.2">3</text>
<text x="37.5" y="110.5">2</text>
<text x="37.5" y="112.2">4</text>
<text x="37.5" y="114">6</text>
<text x="41" y="108.2">VCC3</text>
<text x="67" y="110.5">1</text>
<text x="67" y="112.2">3</text>
<text x="67" y="114">5</text>
<text x="73.8" y="110.5">2</text>
<text x="73.8" y="112.2">4</text>
<text x="73.8" y="114">6</text>
<text x="77.3" y="108.2">VCC3</text>
<text x="30.7" y="115.7">7</text>
<text x="37.5" y="115.7">8</text>
<text x="67" y="115.7">7</text>
<text x="73.8" y="115.7">8</text>
<text x="129.6" y="115.2">Note.63</text>
<text x="229.8" y="125.5">Title</text>
<text x="231.5" y="122.3">ANS 4353298</text>
<text x="229.8" y="130.6">Size</text>
<text x="236.7" y="130.6">Document Number</text>
<text x="286.8" y="130.6">Rev</text>
<text x="229.8" y="132.4">Custom</text>
<text x="229.8" y="135.8">Date:</text>
<text x="236.9" y="135.8">Wednesday, March 09, 2016</text>
<text x="264.3" y="135.8">Sheet</text>
<text x="273" y="135.8">10</text>
<text x="278.1" y="135.8">of</text>
<text x="283.3" y="135.8">47</text>
</g>
<g font-size="1.6" fill="#004080">
<text x="185.7" y="18">CLKOUT_CPUNSSC</text>
<text x="185.7" y="12.8">GPP_A16/CLKOUT_48</text>
<text x="185.7" y="16.3">CLKOUT_CPUNSSC_P</text>
<text x="216.5" y="18">CLKOUT_CPUPCIBCLK_P</text>
<text x="218.4" y="16.3">CLKOUT_CPUPCIBCLK</text>
<text x="220.9" y="14.6">CLKOUT_ITPXDP_P</text>
<text x="222.8" y="12.8">CLKOUT_ITPXDP</text>
<text x="185.7" y="21.5">CLKOUT_CPUBCLK_P</text>
<text x="185.7" y="23.2">CLKOUT_CPUBCLK</text>
<text x="222" y="23.2">CLKOUT_PCIE_N0</text>
<text x="33.7" y="26.6">GPP_I0/DDPB_HPD0</text>
<text x="33.7" y="28.4">GPP_I1/DDPC_HPD1</text>
<text x="64.1" y="26.6">GPP_I8/DDPC_CTRLDATA</text>
<text x="65.3" y="24.9">GPP_I7/DDPC_CTRLCLK</text>
<text x="65.4" y="28.4">GPP_I5/DDPB_CTRLCLK</text>
<text x="185.7" y="28.4">XTAL24_IN</text>
<text x="185.7" y="26.6">XTAL24_OUT</text>
<text x="222" y="28.4">CLKOUT_PCIE_N1</text>
<text x="222" y="24.9">CLKOUT_PCIE_P0</text>
<text x="33.7" y="30.1">GPP_I2/DDPD_HPD2</text>
<text x="33.7" y="31.8">GPP_I3/DDPE_HPD3</text>
<text x="63.2" y="33.5">GPP_I10/DDPD_CTRLDATA</text>
<text x="64.2" y="30.1">GPP_I6/DDPB_CTRLDATA</text>
<text x="65.3" y="31.8">GPP_I9/DDPD_CTRLCLK</text>
<text x="185.7" y="31.8">XCLK_BIASREF</text>
<text x="185.7" y="35.3">RTCX1</text>
<text x="222" y="33.5">CLKOUT_PCIE_N2</text>
<text x="222" y="30.1">CLKOUT_PCIE_P1</text>
<text x="222" y="35.3">CLKOUT_PCIE_P2</text>
<text x="33.7" y="40.5">GPP_I4/EDP_HPD</text>
<text x="76.8" y="37">GPP_F14</text>
<text x="76.8" y="38.7">GPP_F23</text>
<text x="76.8" y="40.5">GPP_F22</text>
<text x="185.7" y="37">RTCX2</text>
<text x="185.7" y="40.5">GPP_B5/SRCCLKREQ0#</text>
<text x="222" y="38.7">CLKOUT_PCIE_N3</text>
<text x="222" y="40.5">CLKOUT_PCIE_P3</text>
<text x="76.6" y="42.2">GPP_G23</text>
<text x="76.6" y="43.9">GPP_G22</text>
<text x="76.6" y="45.6">GPP_G21</text>
<text x="76.6" y="47.4">GPP_G20</text>
<text x="185.7" y="42.2">GPP_B6/SRCCLKREQ1#</text>
<text x="185.7" y="43.9">GPP_B7/SRCCLKREQ2#</text>
<text x="185.7" y="45.6">GPP_B8/SRCCLKREQ3#</text>
<text x="185.7" y="47.4">GPP_B9/SRCCLKREQ4#</text>
<text x="222" y="43.9">CLKOUT_PCIE_N4</text>
<text x="222" y="45.6">CLKOUT_PCIE_P4</text>
<text x="76.7" y="49.1">GPP_H23</text>
<text x="185.7" y="49.1">GPP_B10/SRCCLKREQ5#</text>
<text x="185.7" y="50.8">GPP_H0/SRCCLKREQ6#</text>
<text x="185.7" y="52.5">GPP_H1/SRCCLKREQ7#</text>
<text x="222" y="49.1">CLKOUT_PCIE_N5</text>
<text x="222" y="50.8">CLKOUT_PCIE_P5</text>
<text x="185.7" y="54.3">GPP_H2/SRCCLKREQ8#</text>
<text x="185.7" y="56">GPP_H3/SRCCLKREQ9#</text>
<text x="185.7" y="57.7">GPP_H4/SRCCLKREQ10#</text>
<text x="185.7" y="59.4">GPP_H5/SRCCLKREQ11#</text>
<text x="222" y="54.3">CLKOUT_PCIE_N6</text>
<text x="222" y="59.4">CLKOUT_PCIE_N7</text>
<text x="222" y="56">CLKOUT_PCIE_P6</text>
<text x="185.7" y="61.2">GPP_H6/SRCCLKREQ12#</text>
<text x="185.7" y="62.9">GPP_H7/SRCCLKREQ13#</text>
<text x="185.7" y="64.6">GPP_H8/SRCCLKREQ14#</text>
<text x="222" y="64.6">CLKOUT_PCIE_N8</text>
<text x="222" y="61.2">CLKOUT_PCIE_P7</text>
<text x="185.7" y="66.4">GPP_H9/SRCCLKREQ15#</text>
<text x="185.7" y="69.8">CLKOUT_PCIE_N15</text>
<text x="185.7" y="71.5">CLKOUT_PCIE_P15</text>
<text x="222" y="69.8">CLKOUT_PCIE_N9</text>
<text x="222" y="66.4">CLKOUT_PCIE_P8</text>
<text x="222" y="71.5">CLKOUT_PCIE_P9</text>
<text x="185.7" y="75">CLKOUT_PCIE_N14</text>
<text x="185.7" y="76.7">CLKOUT_PCIE_P14</text>
<text x="221.1" y="75">CLKOUT_PCIE_N10</text>
<text x="221.1" y="76.7">CLKOUT_PCIE_P10</text>
<text x="185.7" y="80.2">CLKOUT_PCIE_N13</text>
<text x="185.7" y="81.9">CLKOUT_PCIE_P13</text>
<text x="221.1" y="80.2">CLKOUT_PCIE_N11</text>
<text x="221.1" y="81.9">CLKOUT_PCIE_P11</text>
<text x="185.7" y="85.3">CLKOUT_PCIE_N12</text>
<text x="185.7" y="87.1">CLKOUT_PCIE_P12</text>
<text x="212.5" y="97.5">1</text>
<text x="190.9" y="132">2</text>
</g>
<g font-size="1.4" fill="#00f">
<text x="203.9" y="7.9">SPT-H_PCH</text>
<text x="52.7" y="21.7">SPT-H_PCH</text>
</g>
<g font-size="1.3">
<text x="30.8" y="1.4">5</text>
<text x="88.8" y="1.4">4</text>
<text x="146.8" y="1.4">3</text>
<text x="204.8" y="1.4">2</text>
<text x="262.9" y="1.4">1</text>
<text x=".5" y="19.7">D</text>
<text x="292.4" y="19.7">D</text>
<text x=".5" y="53.3">C</text>
<text x="292.4" y="53.3">C</text>
<text x=".5" y="87">B</text>
<text x="292.4" y="87">B</text>
<text x=".5" y="120.7">A</text>
<text x="292.4" y="120.7">A</text>
<text x="30.8" y="137.8">5</text>
<text x="88.8" y="137.8">4</text>
<text x="146.8" y="137.8">3</text>
<text x="204.8" y="137.8">2</text>
<text x="262.9" y="137.8">1</text>
</g>
</svg>
